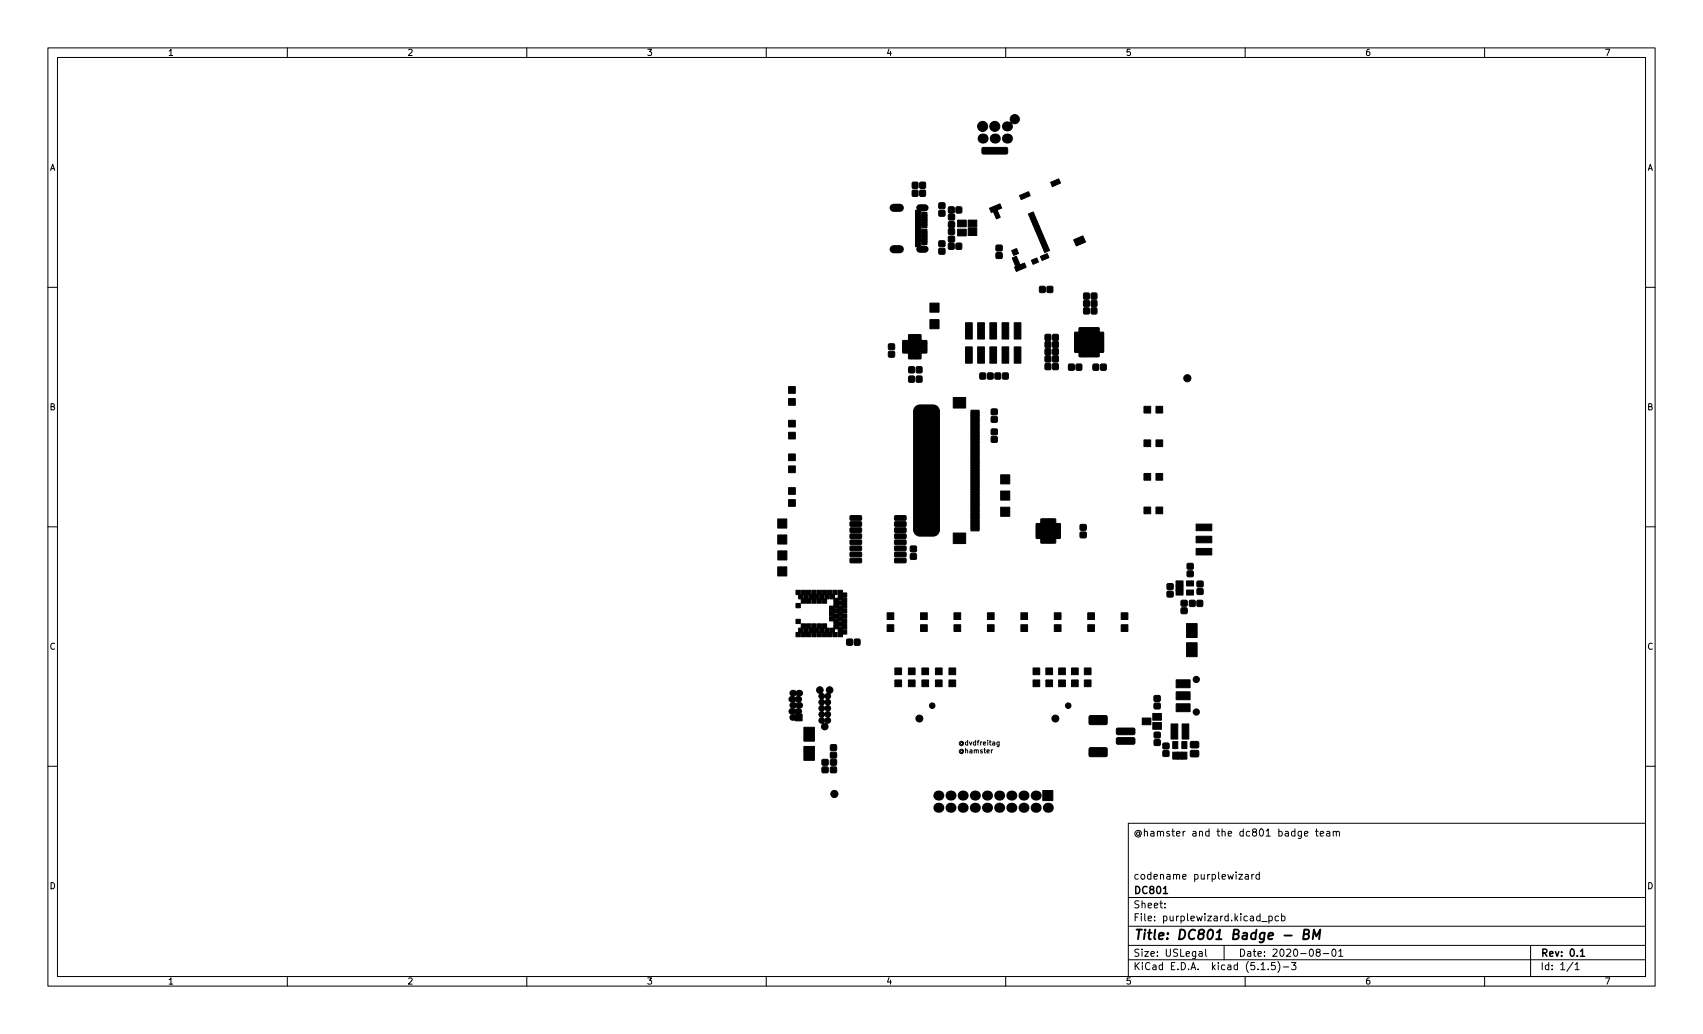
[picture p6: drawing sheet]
<svg xmlns="http://www.w3.org/2000/svg" width="356mm" height="216mm" viewBox="0 0 356 216" stroke-linecap="round" stroke-linejoin="round" font-family="sans-serif">
<g fill="none" stroke="#000" stroke-width=".21">
<path d="M10 10h335.6v195.9h-335.6zM12 12h331.6v191.9h-331.6zM60 10v2M110 10v2M160 10v2M210 10v2M260 10v2M310 10v2M10 60h2M343.6 60h2M10 110h2M343.6 110h2"/>
<path d="M10 160h2M343.6 160h2M235.6 171.9h108v32h-108zM272.4 174.1l.7-.2-.1-.3h-.4l-.2 .2 .1 .7h.5M274.7 173.6h.5M274.9 173.1v1.3l.3 .2M275.7 174.1l.7-.2-.1-.3h-.4l-.2 .2v.7h.6M277 173.6h.6l.1 1M277.7 173.9l-.5 .1-.2 .2 .2 .4 .5-.1M278.4 173.7l.2-.1h.4v1M278.4 173.6v1M279 173.8l.2-.2h.4l.1 1"/>
<path d="M235.6 197.4h108M235.6 193.4h108M235.6 187.4h108M243.2 189.4v.2M243.2 188.7v.1M250.4 198.7h.6v1M251 199l-.5 .1-.2 .2 .2 .4 .5-.1M251.7 198.2v1.3l.3 .2M255.6 197.4v3M258.7 182.6h.8l-.8 1h.8M260 182.6h.6l.1 1M260.7 182.9l-.5 .1-.2 .2 .2 .4 .5-.1"/>
<path d="M261.4 182.6v1M261.8 182.6l-.4 .3M263 182.6h-.5l-.3 .3 .2 .6h.6M263 182.1v1.5M263.5 192.4h1.1M265 191.4l.4-.1 .3 .3-.2 .6h-.5M265 191.3v1.5M267 191.4l-.5-.1-.3 .3 .2 .6h.6M267.6 191.4l.4-.1 .3 .3-.1 .6h-.6M267.6 190.8v1.5M275.1 198.8l-.3-.3 .1-.2 .2-.1h.4l.2 .3-.1 .2-.6 .2-.2 .2 .1 .4 .2 .2h.3l.3-.3v-.3l-.3-.3M276.3 199.1h1.2"/>
<path d="M278.3 198.2h.2a.8 .8 0 0 1 .5 .7 .8 .8 0 0 1-.5 .8 1 1 0 0 1-.2-1.5zM279.5 198.6l.5-.4v1.5M279.5 199.7h.9M319.6 197.4v6.5M60 203.9v2M110 203.9v2M160 203.9v2M210 203.9v2M235.6 200.4h108M260 203.9v2M263.3 202.5h.9M264.8 202.3v.2"/>
<path d="M266.2 201h-.7v.7l.2-.2 .5 .1 .1 .2-.1 .5-.2 .2-.5-.2M266.8 200.8a1.72 1.72 0 0 1 0 2.2M268 201.9h1.1M269.7 201h.9l-.5 .5 .4 .2v.6l-.2 .2-.6-.2M310 203.9v2M328.5 200.9l-1.3 1.9M328.9 201.4l.4-.4v1.5M328.9 202.5h.8"/>
</g>
<path d="M242.9 186.6h.9M330 198.6l.4-.4v1.5M330 199.7h.9" fill="none" stroke="#000" stroke-width=".3"/>
<path d="M272.2 195.1l.9-.1 .2-.3-.1-.5-.8-.1-.3 2h.8l.3-.2a.53 .53 0 0 0 0-.7l-.3-.1M274.1 196.1l.3-2 .4 1.4 .9-1.4-.3 2" fill="none" stroke="#000" stroke-width=".4"/>
<g fill="#000" stroke="#000" stroke-width=".21">
<path d="M190.5 39.8h1.1v1.1h-1.1zM190.5 38.1h1.1v1.2h-1.1zM192.1 39.8h1.1v1.1h-1.1zM192.1 38.1h1.1v1.2h-1.1zM205.1 30.9l5-.1 .3 .2v.9l-.3 .3h-4.8l-.3-.3zM219.4 38.1l1.7-.8 .3 .9-1.7 .8zM191.2 43.9h1.1v1.4h-1.1zM191.2 45.1h1.1v.7h-1.1zM191.2 45.6h1.1v.7h-1.1zM191.2 46.1h1.1v.7h-1.1zM191.2 46.6h1.1v.7h-1.1zM191.2 47.1h1.1v.7h-1.1z"/>
<path d="M191.2 47.6h1.1v.7h-1.1zM191.2 48.1h1.1v.7h-1.1zM191.2 48.6h1.1v.7h-1.1zM191.2 49.1h1.1v.7h-1.1zM191.2 49.6h1.1v.7h-1.1zM191.2 50.1h1.1v1.4h-1.1zM192.5 50.4h1.1v.7h-1.1zM192.5 49.9h1.1v.7h-1.1zM192.5 49.4h1.1v.7h-1.1zM192.5 48.9h1.1v.7h-1.1zM192.5 48.4h1.1v.7h-1.1zM192.5 47.9h1.1v.7h-1.1z"/>
<path d="M192.5 46.9h1.1v.7h-1.1zM192.5 46.4h1.1v.7h-1.1zM192.5 45.9h1.1v.7h-1.1zM192.5 45.4h1.1v.7h-1.1zM192.5 44.9h1.1v.7h-1.1zM192.5 44.4h1.1v.7h-1.1zM196.1 50.3h1.2v1.1h-1.2zM196.1 51.9h1.2v1.1h-1.2zM196.1 42.4h1.2v1.1h-1.2zM196.1 44h1.2v1.1h-1.2zM198.1 49.4h1.2v1.1h-1.2zM198.1 47.8h1.2v1.1h-1.2z"/>
<path d="M198.1 50.8h1.1v1.2h-1.1zM198.1 46.4h1.2v1h-1.2zM198.1 44.8h1.2v1.1h-1.2zM198.1 43.3h1.1v1.1h-1.1zM199.7 50.8h1.1v1.2h-1.1zM199.7 43.3h1.1v1.1h-1.1zM200 47.9h1.8v1.4h-1.8zM200 46h1.8v1.4h-1.8zM202.2 46h1.8v1.4h-1.8zM202.2 47.6h1.8v1.6h-1.8zM206.6 43.5l2.2-.9 .4 .9-2.2 .9zM207.4 44.1l.8-.3 .7 1.6-.8 .3z"/>
<path d="M208 51.2h1.2v1.1h-1.2zM208 52.8h1.2v1.1h-1.2zM211.2 52.3l1.1-.4 .4 1-1 .4zM211.4 53.9l.8-.4 .8 1.8-.9 .4zM211.8 55.8l2.1-.9 .4 .9-2.1 .9zM212.9 40.8l1.9-.8 .3 .9-1.9 .8zM214.7 44.7l1-.4 .5 .9-1.1 .4zM215.2 45.7l1-.4 .4 .9-1 .5zM215.4 54.3l1.1-.4 .3 .8-1.1 .5zM215.6 46.7l1-.4 .4 .9-1 .5zM216 47.7l1-.4 .4 1-1 .4zM216.5 48.7l1-.4 .4 1-1 .4z"/>
<path d="M216.9 49.7l1-.4 .4 1-1 .4zM217.1 59.9h1.1v1.1h-1.1zM217.2 53.5l1.5-.6 .3 .9-1.4 .6zM217.3 50.8l1-.5 .4 1-1 .4zM217.7 51.8l1.1-.5 .4 1-1.1 .4zM218.7 59.9h1.1v1.1h-1.1zM224.2 50.1l1.9-.9 .6 1.3-2 .9zM185.6 71.9h1.1v1h-1.1zM185.6 73.4h1.1v1.1h-1.1zM188.5 73.1h1.1l.1 .5-1.1 .1zM188.5 72.6h1.1l.1 .5-1.1 .1zM188.5 72.1h1.1l.1 .5-1.1 .1z"/>
<path d="M188.5 71.6h1.1l.1 .5-1.1 .1zM188.5 71.1h1.1l.1 .5-1.1 .1zM189.6 71h2.8v2.8h-2.8zM189.7 69.9l.6 .1-.1 1.1-.5-.1zM189.7 73.8h.6l-.1 1.1h-.5zM189.8 78.6h1.1v1.1h-1.1zM189.8 76.6h1.1v1.2h-1.1zM190.2 69.9l.6 .1-.1 1.1-.5-.1zM190.2 73.8h.6l-.1 1.1h-.5zM190.7 69.9l.6 .1-.1 1.1-.5-.1zM190.7 73.8h.6l-.1 1.1h-.5zM191.2 69.9l.6 .1-.1 1.1-.5-.1z"/>
<path d="M191.2 73.8h.6l-.1 1.1h-.5zM191.4 78.6h1.1v1.1h-1.1zM191.4 76.6h1.1v1.2h-1.1zM191.7 69.9l.6 .1-.1 1.1-.5-.1zM191.7 73.8h.6l-.1 1.1h-.5zM192.4 71.1h1.1l.1 .5-1.2 .1zM192.4 71.6h1.1l.1 .5-1.2 .1zM192.4 72.1h1.1l.1 .5-1.2 .1zM192.4 72.6h1.1l.1 .5-1.2 .1zM192.4 73.1h1.1l.1 .5-1.2 .1zM194.2 63.3h1.9v1.9h-1.9zM194.2 66.7h1.9v1.9h-1.9z"/>
<path d="M201.6 67.4h1.4v3.4h-1.4zM201.6 72.4h1.4v3.4h-1.4zM204.7 77.9h1v1.2h-1zM204.2 67.4h1.4v3.4h-1.4zM204.2 72.4h1.4v3.4h-1.4zM206.2 77.9h1.1v1.2h-1.1zM207.8 77.9h1.1v1.2h-1.1zM206.7 67.4h1.4v3.4h-1.4zM206.7 72.4h1.4v3.4h-1.4zM209.4 77.9h1.1v1.2h-1.1zM209.2 67.4h1.4v3.4h-1.4zM209.2 72.4h1.4v3.4h-1.4z"/>
<path d="M211.8 67.4h1.4v3.4h-1.4zM211.8 72.4h1.4v3.4h-1.4zM218.3 69.9h1.1v1.1h-1.1zM218.3 71.4h1.1v1.1h-1.1zM218.3 74.4h1.1v1.1h-1.1zM218.3 72.9h1.1v1.1h-1.1zM218.3 76h1.1v1.1h-1.1zM219.8 69.9h1.1v1.1h-1.1zM219.8 71.4h1.1v1.1h-1.1zM219.8 74.4h1.1v1.1h-1.1zM219.8 72.9h1.1v1.1h-1.1zM219.8 76h1.1v1.1h-1.1z"/>
<path d="M223.2 76.1h1.1v1.1h-1.1zM224.4 73h1.1l.1 .5-1.1 .1zM224.4 72.6h1.1l.1 .5-1.1 .1zM224.4 72.2h1.1l.1 .5-1.1 .1zM224.4 71.8h1.1l.1 .5-1.1 .1zM224.4 71.4h1.1l.1 .5-1.1 .1zM224.4 71h1.1l.1 .5-1.1 .1zM224.4 70.6h1.1l.1 .5-1.1 .1zM224.4 70.2h1.1l.1 .5-1.1 .1zM224.4 69.8h1.1l.1 .5-1.1 .1zM224.4 69.4h1.1l.1 .5-1.1 .1zM224.7 76.1h1.1v1.1h-1.1z"/>
<path d="M225.3 73.3l.6 .1-.1 1.1-.5-.1zM225.3 68.5h.6l-.1 1.1-.5-.1zM225.5 69.5h3.8v3.9h-3.8zM225.7 73.3l.6 .1-.1 1.1-.5-.1zM225.7 68.5h.6l-.1 1.1-.5-.1zM226.1 73.3l.6 .1-.1 1.1-.5-.1zM226.1 68.5h.6l-.1 1.1-.5-.1zM226.3 62.8h1.1v1.2h-1.1zM226.3 61.2h1.1v1.2h-1.1zM226.3 64.3h1.1v1.2h-1.1zM226.5 73.3l.6 .1-.1 1.1-.5-.1zM226.5 68.5h.6l-.1 1.1-.5-.1z"/>
<path d="M226.9 73.3l.6 .1-.1 1.1-.5-.1zM226.9 68.5h.6l-.1 1.1-.5-.1zM227.3 73.3l.6 .1-.1 1.1-.5-.1zM227.3 68.5h.6l-.1 1.1-.5-.1zM227.7 73.3l.6 .1-.1 1.1-.5-.1zM227.7 68.5h.6l-.1 1.1-.5-.1zM227.9 62.8h1.1v1.2h-1.1zM227.9 61.2h1.1v1.2h-1.1zM227.9 64.3h1.1v1.2h-1.1zM228.1 73.3l.6 .1-.1 1.1-.5-.1zM228.1 68.5h.6l-.1 1.1-.5-.1zM228.3 76.1h1.1v1.1h-1.1z"/>
<path d="M228.5 73.3l.6 .1-.1 1.1-.5-.1zM228.5 68.5h.6l-.1 1.1-.5-.1zM228.9 73.3l.6 .1-.1 1.1-.5-.1zM228.9 68.5h.6l-.1 1.1-.5-.1zM229.3 69.4h1.1l.1 .5-1.2 .1zM229.3 69.8h1.1l.1 .5-1.2 .1zM229.3 70.2h1.1l.1 .5-1.2 .1zM229.3 70.6h1.1l.1 .5-1.2 .1zM229.3 71h1.1l.1 .5-1.2 .1zM229.3 71.4h1.1l.1 .5-1.2 .1zM229.3 71.8h1.1l.1 .5-1.2 .1zM229.3 72.2h1.1l.1 .5-1.2 .1z"/>
<path d="M229.3 72.6h1.1l.1 .5-1.2 .1zM229.3 73h1.1l.1 .5-1.2 .1zM229.8 76.1h1.1v1.1h-1.1zM164.7 90.3h1.4v1.4h-1.4zM164.7 87.8h1.4v1.4h-1.4zM164.7 83.2h1.4v1.4h-1.4zM164.7 80.7h1.4v1.4h-1.4zM164.7 97.3h1.4v1.4h-1.4zM164.7 94.8h1.4v1.4h-1.4zM191.2 84.9l.8-.3 2.8-.1a1.35 1.35 0 0 1 1.4 1.4v24.7a1.35 1.35 0 0 1-1.4 1.3h-2.7a1.35 1.35 0 0 1-1.3-1.3v-24.7zM199 83h2.6v2.2h-2.6zM202.7 99.6h1.7v.7h-1.7z"/>
<path d="M202.7 99.1h1.7v.7h-1.7zM202.7 98.6h1.7v.7h-1.7zM202.7 98.1h1.7v.7h-1.7zM202.7 97.6h1.7v.7h-1.7zM202.7 97.1h1.7v.7h-1.7zM202.7 96.6h1.7v.7h-1.7zM202.7 96.1h1.7v.7h-1.7zM202.7 95.6h1.7v.7h-1.7zM202.7 95.1h1.7v.7h-1.7zM202.7 94.6h1.7v.7h-1.7zM202.7 94.1h1.7v.7h-1.7zM202.7 93.6h1.7v.7h-1.7z"/>
<path d="M202.7 93.1h1.7v.7h-1.7zM202.7 92.6h1.7v.7h-1.7zM202.7 92.1h1.7v.7h-1.7zM202.7 91.6h1.7v.7h-1.7zM202.7 91.1h1.7v.7h-1.7zM202.7 90.6h1.7v.7h-1.7zM202.7 90.1h1.7v.7h-1.7zM202.7 89.6h1.7v.7h-1.7zM202.7 89.1h1.7v.7h-1.7zM202.7 88.6h1.7v.7h-1.7zM202.7 88.1h1.7v.7h-1.7zM202.7 87.6h1.7v.7h-1.7z"/>
<path d="M202.7 87.1h1.7v.7h-1.7zM202.7 86.6h1.7v.7h-1.7zM202.7 86.1h1.7v.7h-1.7zM202.7 85.6h1.7v.7h-1.7zM207 85.5h1.2v1h-1.2zM207 87h1.2v1.1h-1.2zM207 91.2h1.2v1.1h-1.2zM207 89.6h1.2v1.1h-1.2zM238.9 84.8h1.4v1.4h-1.4zM238.9 91.9h1.4v1.4h-1.4zM238.9 98.9h1.4v1.4h-1.4zM241.4 84.8h1.4v1.4h-1.4z"/>
<path d="M241.4 91.9h1.4v1.4h-1.4zM241.4 98.9h1.4v1.4h-1.4zM162.4 108.4h1.9v1.9h-1.9zM162.4 111.7h1.9v1.9h-1.9zM162.4 115h1.9v1.9h-1.9zM164.7 104.3h1.4v1.4h-1.4zM164.7 101.8h1.4v1.4h-1.4zM177.5 116.6l2.2-.1 .2 .2v.7l-.2 .1h-2.1l-.1-.2zM177.5 115.3h2.2l.2 .2v.6l-.2 .2h-2.1l-.1-.3zM177.5 114.1l2.2-.1 .2 .2v.6l-.2 .2h-2.1l-.1-.2zM177.5 112.8l2.2-.1 .2 .2v.7l-.2 .1h-2.1l-.1-.2zM177.5 111.5h2.2l.2 .2v.6l-.2 .2-2.1-.1-.1-.2z"/>
<path d="M177.5 110.3l2.2-.1 .2 .2v.6l-.2 .2h-2.1l-.1-.2zM177.5 109l2.2-.1 .2 .2v.6l-.2 .2h-2.1l-.1-.2zM177.5 107.7h2.2l.2 .1v.7l-.2 .1h-2.1l-.1-.2zM186.8 107.7h2.2l.2 .1v.7l-.2 .1h-2.1l-.1-.2zM186.8 109l2.2-.1 .2 .2v.6l-.2 .2h-2.1l-.1-.2zM186.8 110.3l2.2-.1 .2 .2v.6l-.2 .2h-2.1l-.1-.2zM186.8 111.5h2.2l.2 .2v.6l-.2 .2-2.1-.1-.1-.2zM186.8 112.8l2.2-.1 .2 .2v.7l-.2 .1h-2.1l-.1-.2zM186.8 114.1l2.2-.1 .2 .2v.6l-.2 .2h-2.1l-.1-.2zM186.8 115.3h2.2l.2 .2v.6l-.2 .2h-2.1l-.1-.3zM186.8 116.6l2.2-.1 .2 .2v.7l-.2 .1h-2.1l-.1-.2zM190.1 114.1h1.2v1.1h-1.2z"/>
<path d="M190.1 115.6h1.2v1.1h-1.2zM199 111.3h2.6v2.2h-2.6zM202.7 110.1h1.7v.7h-1.7zM202.7 109.6h1.7v.7h-1.7zM202.7 109.1h1.7v.7h-1.7zM202.7 108.6h1.7v.7h-1.7zM202.7 108.1h1.7v.7h-1.7zM202.7 107.6h1.7v.7h-1.7zM202.7 107.1h1.7v.7h-1.7zM202.7 106.6h1.7v.7h-1.7zM202.7 106.1h1.7v.7h-1.7zM202.7 105.6h1.7v.7h-1.7z"/>
<path d="M202.7 105.1h1.7v.7h-1.7zM202.7 104.6h1.7v.7h-1.7zM202.7 104.1h1.7v.7h-1.7zM202.7 103.6h1.7v.7h-1.7zM202.7 103.1h1.7v.7h-1.7zM202.7 102.6h1.7v.7h-1.7zM202.7 102.1h1.7v.7h-1.7zM202.7 101.6h1.7v.7h-1.7zM202.7 101.1h1.7v.7h-1.7zM202.7 100.6h1.7v.7h-1.7zM202.7 100.1h1.7v.7h-1.7zM208.9 105.9h1.9v1.9h-1.9z"/>
<path d="M208.9 102.5h1.9v1.9h-1.9zM208.9 99.1h1.9v1.9h-1.9zM216.4 111.8h1.1v.5l-1.1 .1zM216.4 111.3h1.1v.5l-1.1 .1zM216.4 110.8h1.1v.5l-1.1 .1zM216.4 110.3h1.1v.5l-1.1 .1zM216.4 109.8h1.1v.5l-1.1 .1zM216.4 109.3h1.1v.5l-1.1 .1zM217.4 112.2l.5 .1v1.1l-.6-.1zM217.4 108.4h.5v1.1l-.6-.1zM217.5 109.5h2.8v2.8h-2.8zM217.9 112.2l.5 .1v1.1l-.6-.1z"/>
<path d="M217.9 108.4h.5v1.1l-.6-.1zM218.4 112.2l.5 .1v1.1l-.6-.1zM218.4 108.4h.5v1.1l-.6-.1zM218.9 112.2l.5 .1v1.1l-.6-.1zM218.9 108.4h.5v1.1l-.6-.1zM219.4 112.2l.5 .1v1.1l-.6-.1zM219.4 108.4h.5v1.1l-.6-.1zM219.9 112.2l.5 .1v1.1l-.6-.1zM219.9 108.4h.5v1.1l-.6-.1zM220.3 109.3h1l.1 .5-1.1 .1zM220.3 109.8h1l.1 .5-1.1 .1zM220.3 110.3h1l.1 .5-1.1 .1z"/>
<path d="M220.3 110.8h1l.1 .5-1.1 .1zM220.3 111.3h1l.1 .5-1.1 .1zM220.3 111.8h1l.1 .5-1.1 .1zM225.6 109.6h1.2v1.1h-1.2zM225.6 111.1h1.2v1.1h-1.2zM238.9 105.9h1.4v1.4h-1.4zM241.4 105.9h1.4v1.4h-1.4zM247.9 119.3h1.2v1.1h-1.2zM247.9 117.7h1.2v1.1h-1.2zM249.8 114.5h3.2v1.4h-3.2zM249.8 112h3.2v1.3h-3.2zM249.8 109.4h3.2v1.4h-3.2z"/>
<path d="M162.4 118.4h1.9v1.9h-1.9zM166.2 129.3h.9v.9h-.9zM166.2 126h.9v.9h-.9zM166.2 123.3h.9v.9h-.9zM166.2 132.1h.9v.9h-.9zM166.8 124.2h.9v.9h-.9zM166.8 131.2h.9v.9h-.9zM167.3 125.1h.9v.9h-.9zM167.3 130.3h.9v.9h-.9zM167.3 123.3h.9v.9h-.9zM167.3 132.1h.9v.9h-.9zM167.9 124.2h.9v.9h-.9z"/>
<path d="M167.9 131.2h.9v.9h-.9zM168.4 125.1h.9v.9h-.9zM168.4 130.3h.9v.9h-.9zM168.4 123.3h.9v.9h-.9zM168.4 132.1h.9v.9h-.9zM169 124.2h.9v.9h-.9zM169 131.2h.9v.9h-.9zM169.5 125.1h.9v.9h-.9zM169.5 130.3h.9v.9h-.9zM169.5 123.3h.9v.9h-.9zM169.5 132.1h.9v.9h-.9zM170.1 124.2h.9v.9h-.9z"/>
<path d="M170.1 131.2h.9v.9h-.9zM170.6 125.1h.9v.9h-.9zM170.6 130.3h.9v.9h-.9zM170.6 123.3h.9v.9h-.9zM170.6 132.1h.9v.9h-.9zM171.2 124.2h.9v.9h-.9zM171.2 131.2h.9v.9h-.9zM171.7 125.1h.9v.9h-.9zM171.7 130.3h.9v.9h-.9zM171.7 123.3h.9v.9h-.9zM171.7 132.1h.9v.9h-.9zM172.3 124.2h.9v.9h-.9z"/>
<path d="M172.3 131.2h.9v.9h-.9zM172.8 123.3h.9v.9h-.9zM172.8 132.1h.9v.9h-.9zM173.2 126.6h.9v.9h-.9zM173.2 127.7h.9v.9h-.9zM173.2 128.8h.9v.9h-.9zM173.4 124.2h.9v.9h-.9zM173.4 131.2h.9v.9h-.9zM173.9 123.3h.9v.9h-.9zM173.9 132.1h.9v.9h-.9zM174.1 124.9h.9v.9h-.9zM174.1 126h.9v.9h-.9z"/>
<path d="M174.1 127.1h.9v.9h-.9zM174.1 128.2h.9v.9h-.9zM174.1 129.3h.9v.9h-.9zM174.1 130.4h.9v.9h-.9zM175 123.3h.9v.9h-.9zM175 124.4h.9v.9h-.9zM175 125.5h.9v.9h-.9zM175 126.6h.9v.9h-.9zM175 127.7h.9v.9h-.9zM175 128.8h.9v.9h-.9zM175 129.9h.9v.9h-.9zM175 131h.9v.9h-.9z"/>
<path d="M175 132.1h.9v.9h-.9zM175.9 123.8h.9v.9h-.9zM175.9 131.5h.9v.9h-.9zM175.9 124.9h.9v.9h-.9zM175.9 126h.9v.9h-.9zM175.9 127.1h.9v.9h-.9zM175.9 128.2h.9v.9h-.9zM175.9 129.3h.9v.9h-.9zM175.9 130.4h.9v.9h-.9zM176.9 133.5h1v1.2h-1zM178.4 133.5h1.1v1.2h-1.1zM185.2 130.5h1.4v1.4h-1.4z"/>
<path d="M185.2 128h1.4v1.4h-1.4zM186.9 139.5h1.4v1.4h-1.4zM189.7 139.5h1.4v1.4h-1.4zM192.2 130.5h1.4v1.4h-1.4zM192.2 128h1.4v1.4h-1.4zM192.5 139.5h1.4v1.4h-1.4zM195.3 139.5h1.4v1.4h-1.4zM198.1 139.5h1.4v1.4h-1.4zM199.2 130.5h1.4v1.4h-1.4zM199.2 128h1.4v1.4h-1.4zM206.2 130.5h1.4v1.4h-1.4zM206.2 128h1.4v1.4h-1.4z"/>
<path d="M213.2 130.5h1.4v1.4h-1.4zM213.2 128h1.4v1.4h-1.4zM215.7 139.5h1.4v1.4h-1.4zM218.4 139.5h1.4v1.4h-1.4zM220.1 130.5h1.4v1.4h-1.4zM220.1 128h1.4v1.4h-1.4zM221.1 139.5h1.4v1.4h-1.4zM223.7 139.5h1.4v1.4h-1.4zM226.4 139.5h1.4v1.4h-1.4zM227.1 130.5h1.4v1.4h-1.4zM227.1 128h1.4v1.4h-1.4zM234.1 130.5h1.4v1.4h-1.4z"/>
<path d="M234.1 128h1.4v1.4h-1.4zM243.7 123.5h1.2v1.1h-1.2zM243.7 121.9h1.2v1.1h-1.2zM245.6 123.2h1.4v1h-1.4zM245.6 122.2h1.4v1.1h-1.4zM245.6 121.3h1.4v1h-1.4zM246.7 125.4h1.1v1.1h-1.1zM246.7 127h1.1v1.1h-1.1zM247.8 121.3h1.4v1h-1.4zM247.8 123.2h1.4v1h-1.4zM247.8 130.2h2.2v2.9h-2.2zM247.8 134.2h2.2v2.9h-2.2z"/>
<path d="M248.4 125.4h1.1v1.2h-1.1zM250 125.4h1.1v1.2h-1.1zM250 123h1.2v1.1h-1.2zM250 121.4h1.2v1.1h-1.2zM166.1 149.1h1.4v1.4h-1.4zM167.9 151.9h2.2v2.9h-2.2zM167.9 155.9h2.2v2.9h-2.2zM171.7 158.6h1.2v1.1h-1.2zM173.5 158.6h1.1v1.1h-1.1zM173.5 155.6h1.1v1h-1.1zM173.5 157.1h1.1v1.1h-1.1zM186.9 142h1.4v1.4h-1.4z"/>
<path d="M189.7 142h1.4v1.4h-1.4zM192.5 142h1.4v1.4h-1.4zM195.3 142h1.4v1.4h-1.4zM198.1 142h1.4v1.4h-1.4zM215.7 142h1.4v1.4h-1.4zM218.4 142h1.4v1.4h-1.4zM221.1 142h1.4v1.4h-1.4zM223.7 142h1.4v1.4h-1.4zM227.5 156.2l3.5-.1 .2 .3v1.4l-.3 .2h-3.3l-.2-.3zM227.5 149.5l3.5-.1 .2 .3v1.4l-.3 .2h-3.3l-.2-.3zM226.4 142h1.4v1.4h-1.4zM233.2 154.1l3.5-.1 .3 .3v.9l-.3 .2h-3.4l-.2-.3z"/>
<path d="M233.2 152.1l3.5-.1 .3 .3v.9l-.3 .2h-3.4l-.2-.3zM238.5 149.9h1.8v1.4h-1.8zM241 145.3h1.2v1.1h-1.2zM241 146.9h1.2v1.1h-1.2zM241 152.9h1.2v1.1h-1.2zM241 154.5h1.2v1.1h-1.2zM240.7 149h1.8v1.4h-1.8zM240.7 150.9h1.8v1.4h-1.8zM242.9 155.2h1.1v1.1h-1.1zM242.9 156.8h1.1v1.1h-1.1zM244.5 151.2h1.4v3.1h-1.4zM244.9 154.8h1v1.5h-1z"/>
<path d="M244.9 157h1v1.5h-1zM245.6 141.9h2.9v1.7h-2.9zM245.6 144.4h2.9v1.7h-2.9zM245.6 146.9h2.9v1.7h-2.9zM245.8 157h1.1v1.5h-1.1zM246.8 154.8h1v1.5h-1zM246.8 157h1v1.5h-1zM246.8 151.2h1.4v3.1h-1.4zM248.6 156.8l1.6-.1 .1 .3v.9l-.3 .1h-1.3l-.2-.3zM248.6 154.9h1.6l.1 .2v.9l-.3 .2-1.3-.1-.2-.3zM171.7 160.2h1.2v1.1h-1.2zM173.5 160.2h1.1v1.1h-1.1z"/>
<path d="M217.7 165.1h2.1v2.1h-2.1z"/>
<circle cx="205.2" cy="26.4" r="1.05"/>
<circle cx="207.7" cy="26.4" r="1.05"/>
<circle cx="211.9" cy="24.9" r=".96"/>
<circle cx="247.9" cy="79" r=".75"/>
<circle cx="171.2" cy="144.1" r=".69"/>
<circle cx="171.6" cy="149.2" r=".59"/>
<circle cx="171.6" cy="145.4" r=".59"/>
<circle cx="171.6" cy="150.4" r=".59"/>
<circle cx="171.6" cy="147.9" r=".59"/>
<circle cx="171.6" cy="146.6" r=".59"/>
<circle cx="172.2" cy="151.7" r=".69"/>
<circle cx="172.8" cy="146.6" r=".59"/>
<circle cx="172.8" cy="149.2" r=".59"/>
<circle cx="172.8" cy="150.4" r=".59"/>
<circle cx="172.8" cy="147.9" r=".59"/>
<circle cx="172.8" cy="145.4" r=".59"/>
<circle cx="173.2" cy="144.1" r=".69"/>
<circle cx="192" cy="150" r=".73"/>
<circle cx="194.7" cy="147.3" r=".57"/>
<circle cx="220.4" cy="150" r=".73"/>
<circle cx="223.1" cy="147.3" r=".57"/>
<circle cx="249.8" cy="148.7" r=".65"/>
<circle cx="249.8" cy="141.9" r=".65"/>
<circle cx="174.2" cy="165.8" r=".75"/>
</g>
<g fill="#000">
<circle cx="205.2" cy="28.9" r="1.05"/>
<circle cx="207.7" cy="28.9" r="1.05"/>
<circle cx="210.3" cy="28.9" r="1.05"/>
<circle cx="210.3" cy="26.4" r="1.05"/>
<circle cx="165.3" cy="148.5" r=".7"/>
<circle cx="165.3" cy="146" r=".7"/>
<circle cx="165.5" cy="147.3" r=".7"/>
<circle cx="165.5" cy="144.7" r=".7"/>
<circle cx="165.5" cy="149.8" r=".7"/>
<circle cx="166.6" cy="148.5" r=".7"/>
<circle cx="166.6" cy="146" r=".7"/>
<circle cx="166.8" cy="147.3" r=".7"/>
<circle cx="166.8" cy="144.7" r=".7"/>
<circle cx="195.9" cy="168.7" r="1.05"/>
<circle cx="195.9" cy="166.1" r="1.05"/>
<circle cx="198.5" cy="168.7" r="1.05"/>
<circle cx="198.5" cy="166.1" r="1.05"/>
<circle cx="201" cy="166.1" r="1.05"/>
<circle cx="201" cy="168.7" r="1.05"/>
<circle cx="203.6" cy="166.1" r="1.05"/>
<circle cx="203.6" cy="168.7" r="1.05"/>
<circle cx="206.1" cy="168.7" r="1.05"/>
<circle cx="206.1" cy="166.1" r="1.05"/>
<circle cx="208.6" cy="166.1" r="1.05"/>
<circle cx="208.6" cy="168.7" r="1.05"/>
<circle cx="211.2" cy="168.7" r="1.05"/>
<circle cx="211.2" cy="166.1" r="1.05"/>
<circle cx="213.7" cy="168.7" r="1.05"/>
<circle cx="213.7" cy="166.1" r="1.05"/>
<circle cx="216.3" cy="168.7" r="1.05"/>
<circle cx="216.3" cy="166.1" r="1.05"/>
<circle cx="218.8" cy="168.7" r="1.05"/>
</g>
<path d="M186.6 52h1.3M186.6 43.4h1.3" fill="none" stroke="#000" stroke-width="1.7"/>
<path d="M192.1 52h1.1M192.1 43.4h1.1" fill="none" stroke="#000" stroke-width="1.5"/>
<text font-size="2.8" x="236.6" y="196.2">Title: DC801 Badge - BM</text>
<g font-size="2.1">
<text x="236.6" y="174.6">@hamster and the dc801 badge team</text>
<text x="236.6" y="183.6">codename purplewizard</text>
<text x="236.6" y="189.7">Sheet:</text>
<text x="236.6" y="186.7">DC801</text>
<text x="236.6" y="192.4">File: purplewizard.kicad_pcb</text>
<text x="236.6" y="202.5">KiCad E.D.A. kicad (5.1.5)-3</text>
<text x="236.6" y="199.7">Size: USLegal</text>
<text x="258.6" y="199.7">Date: 2020-08-01</text>
<text x="321.6" y="199.7">Rev: 0.1</text>
<text x="321.6" y="202.5">Id: 1/1</text>
</g>
<g font-size="1.8">
<text x="35" y="11.6">1</text>
<text x="85" y="11.6">2</text>
<text x="135" y="11.6">3</text>
<text x="185" y="11.6">4</text>
<text x="235" y="11.6">5</text>
<text x="285" y="11.6">6</text>
<text x="335" y="11.6">7</text>
<text x="10.3" y="35.6">A</text>
<text x="343.9" y="35.6">A</text>
<text x="10.3" y="85.7">B</text>
<text x="343.9" y="85.7">B</text>
<text x="10.3" y="135.6">C</text>
<text x="343.9" y="135.6">C</text>
<text x="10.3" y="185.7">D</text>
<text x="343.9" y="185.7">D</text>
<text x="35" y="205.6">1</text>
<text x="85" y="205.6">2</text>
<text x="135" y="205.6">3</text>
<text x="185" y="205.6">4</text>
<text x="235" y="205.6">5</text>
<text x="285" y="205.6">6</text>
<text x="335" y="205.6">7</text>
</g>
<g font-size="1.4">
<text x="200" y="155.6">@dvdfreitag</text>
<text x="200" y="157.3">@hamster</text>
</g>
</svg>
